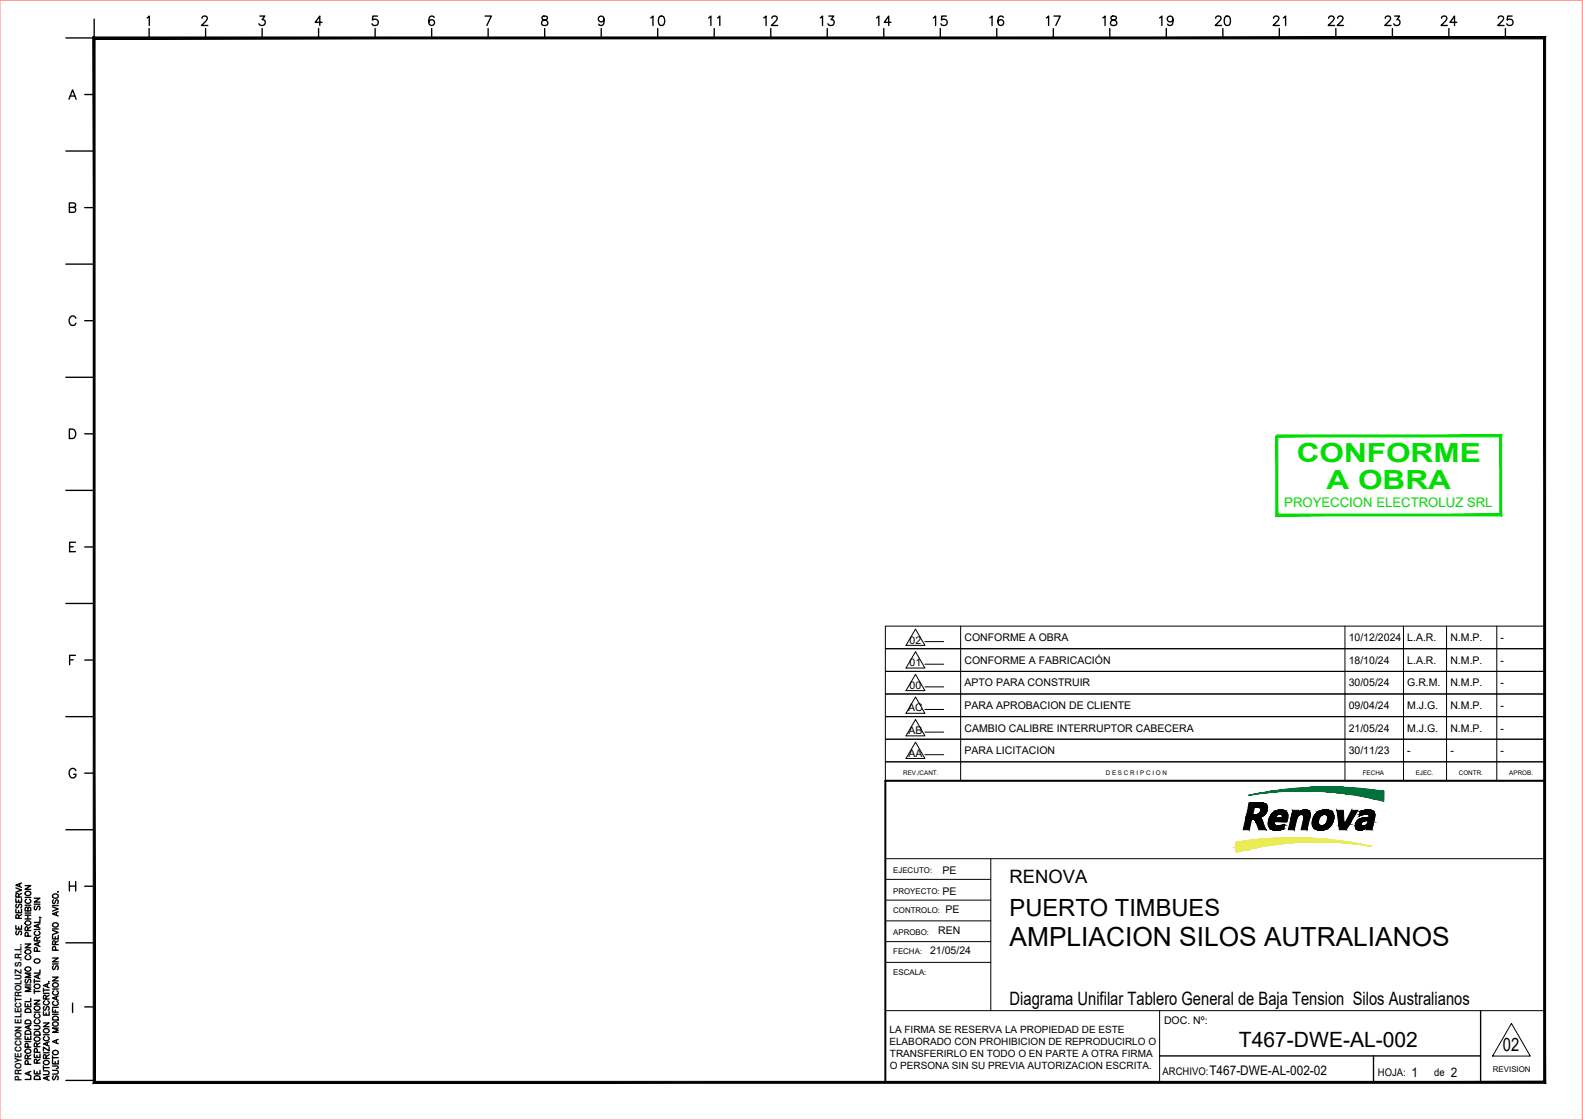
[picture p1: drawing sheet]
<svg xmlns="http://www.w3.org/2000/svg" width="420mm" height="297mm" viewBox="0 0 420 297" stroke-linecap="round" stroke-linejoin="round" font-family="sans-serif">
<!-- layer: 0 -->
<path d="M0 .1h420v296.9h-420z" fill="none" stroke="#ff7f7f" stroke-width=".27"/>
<!-- layer: Texto-rotulo -->
<g fill="none" stroke="#000" stroke-width=".36">
<path d="M17.5 10.1h7.5M39 4.7l.6-.4v2.5M39.6 7.6v2.5M53.6 4.9l.1-.4 .4-.2 .8 .2a.77 .77 0 0 1-.2 1.1l-1.2 1.2h1.7M54.6 7.6v2.5M69 4.3h1.3l-.7 .9a.84 .84 0 0 1 .7 1.3 .84 .84 0 0 1-1.4 0l-.2-.2M69.6 7.6v2.5M84.6 7.6v2.5M85.5 5.9h-1.8l1.2-1.6v2.5M99.6 7.6v2.5M100.2 4.3h-1.2l-.2 1a.89 .89 0 0 1 1.4 0 .89 .89 0 0 1-.2 1.3 .89 .89 0 0 1-1.3-.3M114.6 7.6v2.5"/>
<path d="M115.2 4.6a.74 .74 0 0 0-1-.2 1.48 1.48 0 0 0 .3 2.4 .78 .78 0 0 0 .8-.8 .78 .78 0 0 0-.7-.8 .78 .78 0 0 0-.8 .7M128.7 4.3h1.7l-1.2 2.5M129.6 7.6v2.5M144 4.4a.49 .49 0 0 0 .2 .8 .9 .9 0 0 1 1 .4 .9 .9 0 0 1 0 1.1l-.9 .1-.5-.3a.93 .93 0 0 1 .2-1 .93 .93 0 0 1 .9-.3 .49 .49 0 0 0 .3-.8zM144.6 7.6v2.5M159.6 7.6v2.5M160.3 5.1a.78 .78 0 0 1-1 .6 .78 .78 0 0 1-.3-1.2 .78 .78 0 0 1 1.2 .1 2.31 2.31 0 0 1-.2 2.1 .73 .73 0 0 1-1.1-.3M18.3 26.3l1-2.5 .9 2.5M18.6 25.5h1.3M22.5 25.1h2.5M17.5 40.1h7.5M18.4 55l1.5-.1 .2-.4-.1-.5-.5-.2h-1.1v2.5h1.1a.66 .66 0 0 0 .6-.6 .66 .66 0 0 0-.6-.7"/>
<path d="M22.5 55.1h2.5M17.5 70h7.5M20.2 84.4a.93 .93 0 0 0-1.1-.6 .93 .93 0 0 0-.7 1v.6a.93 .93 0 0 0 .7 .9 .93 .93 0 0 0 1.1-.6M22.5 85.1h2.5M17.5 100.1h7.5M18.4 113.8h.9a1.34 1.34 0 0 1 .8 1.2 1.34 1.34 0 0 1-.8 1.3h-.9zM22.5 115h2.5M17.5 130.1h7.5M18.5 145h.9M20 143.8h-1.5v2.5h1.5M22.5 145.1h2.5M17.5 160h7.5"/>
<path d="M18.5 175h.9M20 173.8h-1.5v2.5M22.5 175.1h2.5M17.5 190.1h7.5M20.2 204.4a.93 .93 0 0 0-1.1-.6 .93 .93 0 0 0-.7 1v.5a.9 .9 0 0 0 .9 1 .9 .9 0 0 0 .9-1h-.6M22.5 205h2.5M17.5 220.1h7.5M18.4 233.8v2.5M18.4 235h1.7M20.1 233.8v2.5M22.5 235h2.5M17.5 250h7.5"/>
<path d="M19.3 266v2.5M22.5 267h2.5M17.5 286.5h7.5"/>
</g>
<!-- layer: TEXTOS -->
<path d="M25 5.1v5" fill="none" stroke="#000" stroke-width=".36"/>
<!-- layer: 0 -->
<g fill="#000" stroke="#000" stroke-width=".27">
<path d="M337.6 220h2.7zM339.8 214.8h.2zM345.7 216.1h2zM346.3 214.8h.2zM349 216.1h2zM360.8 216.3h.2zM362.3 214.9h1.5zM338.5 220.2h.5zM360.6 220.1h.9z"/>
<path d="M330.6 217.3l1 2.8 .6-2.8zM330.6 217.3l1 2.8h-1.6z"/>
<path d="M331.3 214.1l1.2 2 .5-2zM331.3 214.1l1.2 2h-1.6z"/>
<path d="M330.7 216.8h3.6zM330.7 216.8h3.6z"/>
<path d="M330.7 216.8l3.8 .1zM330.7 216.8l3.8 .1z"/>
<path d="M330.7 216.9l3.9 .1zM330.7 216.9l3.9 .1z"/>
<path d="M331.6 212.9h2.9zM331.6 212.9h2.9z"/>
<path d="M331.6 212.9h3.2zM331.6 212.9h3.2z"/>
<path d="M330.7 216.7h3.8zM330.7 216.7l3.6 .1z"/>
<path d="M330.7 217l4 .2-.1-.2zM330.7 217l4 .2h-4.1z"/>
<path d="M330.6 217.2l4.2 .1zM330.6 217.2l4.2 .1z"/>
<path d="M331.6 212.9h3.4zM331.6 212.9h3.4z"/>
<path d="M330.6 217.3h4.2zM330.6 217.3h4.2z"/>
<path d="M330.8 216.6h4zM330.8 216.6l3.7 .1z"/>
<path d="M332.7 217.3l2.1 .1zM332.7 217.3l2.1 .1z"/>
<path d="M332.9 217.4h2zM332.9 217.4h2z"/>
<path d="M333 217.4l1.9 .1zM333 217.4l1.9 .1z"/>
<path d="M333 217.5h1.9zM333 217.5h1.9z"/>
<path d="M333.1 217.5l1.9 .1zM333.1 217.5l1.9 .1z"/>
<path d="M333.2 217.6h1.8zM333.2 217.6h1.8z"/>
<path d="M333.2 217.6l1.9 .2-.1-.2zM333.2 217.6l1.9 .2h-1.8z"/>
<path d="M331.6 212.9l3.7 .1zM331.6 212.9l3.7 .1z"/>
<path d="M330.8 216.5h4.2zM330.8 216.5l4 .1z"/>
<path d="M333.3 217.8h1.8zM333.3 217.8h1.8z"/>
<path d="M333.3 217.8l1.8 .1zM333.3 217.8l1.8 .1z"/>
<path d="M333.3 217.9l1.9 .1zM333.3 217.9l1.9 .1z"/>
<path d="M333.4 218l1.8 .2v-.2zM333.4 218l1.8 .2h-1.8z"/>
<path d="M330.8 216.4h4.4zM330.8 216.4l4.2 .1z"/>
<path d="M333.4 218.2l2.6 1.9-.8-1.9zM333.4 218.2l2.6 1.9h-1.9z"/>
<path d="M331.6 213h3.9zM331.6 213h3.9z"/>
<path d="M330.8 216.3l4.4 .1 .2-.1zM330.8 216.3l4.4 .1h-4.4z"/>
<path d="M331.6 213l4.1 .1zM331.6 213l4.1 .1z"/>
<path d="M330.9 216.1l4.5 .2 .2-.2zM330.9 216.1l4.5 .2h-4.6z"/>
<path d="M330.9 216.1h4.7zM330.9 216.1h4.7z"/>
<path d="M331.6 213.1l4.2 .1zM331.6 213.1l4.2 .1z"/>
<path d="M333.5 216.1h2.2zM333.2 216.1h2.4z"/>
<path d="M333.7 216h2zM333.5 216.1h2.2z"/>
<path d="M333.8 215.9h2zM333.7 216h2z"/>
<path d="M333.9 215.9h1.9zM333.8 215.9h2z"/>
<path d="M331.6 213.2l4.4 .1zM331.6 213.2l4.4 .1z"/>
<path d="M334.1 215.8h1.8zM333.9 215.9h1.9z"/>
<path d="M334.2 215.7h1.7zM334.2 215.7l1.7 .1z"/>
<path d="M331.5 213.3l4.6 .1zM331.5 213.3l4.6 .1h-4.6z"/>
<path d="M334.3 215.6l1.6 .1 .1-.1zM334.3 215.6l1.6 .1h-1.7z"/>
<path d="M334.4 215.5h1.7zM334.4 215.5l1.6 .1z"/>
<path d="M331.5 213.4l4.7 .1zM331.5 213.4l4.7 .1z"/>
<path d="M334.5 215.4h1.6zM334.5 215.4l1.6 .1h-1.7z"/>
<path d="M334.5 215.3h1.7zM334.5 215.3l1.6 .1z"/>
<path d="M331.5 213.5l4.8 .2zM331.5 213.5l4.8 .2z"/>
<path d="M334.6 215.2l1.6 .1 .1-.1zM334.6 215.2l1.6 .1h-1.7z"/>
<path d="M331.4 213.7l5 .1-.1-.1zM331.4 213.7l5 .1h-5z"/>
<path d="M334.6 215l1.7 .1zM334.6 215l1.7 .1z"/>
<path d="M334.6 215.1h1.7zM334.6 215.1l1.7 .1z"/>
<path d="M331.4 213.8l5 .2v-.2zM331.4 213.8l5 .2h-5z"/>
<path d="M334.6 214.8h1.8zM334.6 214.8h1.8z"/>
<path d="M334.6 214.8h1.8zM334.6 214.8h1.8z"/>
<path d="M334.6 214.8l1.7 .2 .1-.2zM334.6 214.8l1.7 .2h-1.7z"/>
<path d="M331.4 214l5 .1zM331.4 214l5 .1z"/>
<path d="M333.7 214.1h2.7zM333.7 214.1h2.7z"/>
<path d="M333.9 214.1h2.5zM333.9 214.1h2.5z"/>
<path d="M334.6 214.6h1.8zM334.6 214.6h1.8z"/>
<path d="M334.6 214.6l1.8 .2v-.2zM334.6 214.6l1.8 .2h-1.8z"/>
<path d="M334.1 214.1l2.3 .1zM334.1 214.1l2.3 .1z"/>
<path d="M334.3 214.2h2.1zM334.3 214.2h2.1z"/>
<path d="M334.3 214.2l2.1 .1zM334.3 214.2l2.1 .1z"/>
<path d="M334.5 214.3l1.9 .1zM334.5 214.3l1.9 .1z"/>
<path d="M334.5 214.4h1.9zM334.5 214.4h1.9z"/>
<path d="M334.6 214.4l1.8 .2v-.2zM334.6 214.4l1.8 .2h-1.8z"/>
<path d="M336.6 218.2l1.6 .1v-.1zM336.6 218.2l1.6 .1h-1.6z"/>
<path d="M336.7 217.9l1.5 .2zM336.7 217.9l1.5 .2z"/>
<path d="M336.6 218.1h1.6zM336.6 218.1l1.6 .1z"/>
<path d="M336.6 218.3l1.6 .1zM336.6 218.3l1.6 .1z"/>
<path d="M336.6 218.4l1.6 .2v-.2zM336.6 218.4l1.6 .2h-1.6zM336.6 218.6h1.6zM336.6 218.6h1.6z"/>
<path d="M336.6 218.6l1.7 .1-.1-.1zM336.6 218.6l1.7 .1h-1.6z"/>
<path d="M336.7 218.7l1.7 .1zM336.7 218.7l1.7 .1z"/>
<path d="M336.7 218.8h1.8zM336.7 218.8h1.8z"/>
<path d="M336.7 218.8l1.9 .1zM336.7 218.8l1.9 .1z"/>
<path d="M337 216.8l1.4 .2 .1-.2zM337 216.8l1.4 .2h-1.5z"/>
<path d="M337.1 216.6h1.5zM337.1 216.6h1.5z"/>
<path d="M337.1 216.6l1.4 .2 .1-.2zM337.1 216.6l1.4 .2h-1.5zM337 216.8h1.5zM337 216.8h1.5z"/>
<path d="M336.7 218.9l2 .1zM336.7 218.9l2 .1z"/>
<path d="M336.7 219h2.1zM336.7 219h2.1z"/>
<path d="M337.2 216.4h1.6zM337.2 216.4h1.6z"/>
<path d="M337.2 216.4l1.4 .2 .2-.2zM337.2 216.4l1.4 .2h-1.5z"/>
<path d="M336.7 219h2.3zM336.7 219h2.3z"/>
<path d="M337.3 216.2l1.5 .2 .1-.2zM337.3 216.2l1.5 .2h-1.6z"/>
<path d="M337.4 216.1h1.6zM337.4 216.1l1.5 .1z"/>
<path d="M336.7 219l2.6 .1zM336.7 219l2.6 .1z"/>
<path d="M337.5 216l1.5 .1 .2-.1zM337.5 216l1.5 .1h-1.6zM337.4 216.1h1.6zM337.4 216.1h1.6z"/>
<path d="M337.5 215.9h1.8zM337.5 215.9l1.7 .1z"/>
<path d="M337.6 215.9h1.8zM337.6 215.9h1.7z"/>
<path d="M337.6 215.9h2zM337.6 215.9h2.1z"/>
<path d="M337.6 215.9h2zM337.6 215.9h1.8z"/>
<path d="M339.8 214.8h.4zM339.7 214.8h.5z"/>
<path d="M339.7 214.8h.6zM339.5 214.8h.8z"/>
<path d="M337.6 220h2.7zM337.6 220h2.4z"/>
<path d="M339.5 214.8h.9zM339.4 214.8h1z"/>
<path d="M339.4 214.8l1.2 .1zM339.3 214.9h1.3z"/>
<path d="M337.4 219.9h3.1zM337.4 219.9l2.9 .1zM337.6 220h2.7z"/>
<path d="M337.4 219.9h3.1zM337.4 219.9h3.1z"/>
<path d="M339.3 214.9h1.4zM339.2 214.9h1.5z"/>
<path d="M339.2 214.9h1.6zM339 214.9h1.8z"/>
<path d="M337.2 219.8h3.5zM337.2 219.8h3.5z"/>
<path d="M337.3 219.8h3.4zM337.3 219.8l3.2 .1z"/>
<path d="M337.1 219.6h3.6zM337.1 219.6l3.6 .2z"/>
<path d="M337 219.5l3.7 .1v-.1zM337 219.5l3.7 .1h-3.6z"/>
<path d="M339 214.9l1.9 .1zM339 215h1.9z"/>
<path d="M336.8 219.3l3.9 .2 .1-.2zM336.8 219.3l3.9 .2h-3.7z"/>
<path d="M336.8 219.1l4 .2v-.2zM336.8 219.1l4 .2h-4z"/>
<path d="M339.9 219h.9zM339.6 219h1.2z"/>
<path d="M339.6 219l1.2 .1zM339.4 219.1h1.4z"/>
<path d="M336.7 219.1h4.1zM336.7 219.1h4.1z"/>
<path d="M339 215h2zM338.8 215h2.2z"/>
<path d="M340.1 219h.8zM339.9 219h.9z"/>
<path d="M340.4 218.9h.5zM340.1 219h.8z"/>
<path d="M340.6 218.8h.3zM340.4 218.9h.5z"/>
<path d="M340.8 218.7l.1 .1zM340.6 218.8h.3z"/>
<path d="M338.8 215h2.3zM338.7 215h2.4z"/>
<path d="M338.7 215l2.5 .1zM338.6 215.1h2.6z"/>
<path d="M338.6 215.1h2.6zM338.5 215.1h2.7z"/>
<path d="M338.5 215.1l2.8 .1zM338.4 215.2h2.9z"/>
<path d="M338.4 215.2l3 .1zM338.3 215.3h3.1z"/>
<path d="M338.3 215.3l3.2 .1zM338.1 215.4h3.4z"/>
<path d="M338.1 215.4h3.4zM338.1 215.4h3.4z"/>
<path d="M338.1 215.4l3.4 .1zM338 215.5h3.5z"/>
<path d="M338 215.5h3.6zM337.9 215.5h3.7z"/>
<path d="M337.9 215.5l3.7 .1zM337.9 215.5l3.7 .1z"/>
<path d="M336.7 217.8h4.9zM336.7 217.8l4.9 .1z"/>
<path d="M337.9 215.6h3.7zM337.9 215.6h3.7z"/>
<path d="M337.8 215.6l3.9 .2-.1-.2zM337.7 215.8l.1-.2 3.9 .2z"/>
<path d="M336.7 217.6l4.9 .2 .1-.2zM336.7 217.6l4.9 .2h-4.9z"/>
<path d="M337.7 215.8h4zM337.7 215.8h4z"/>
<path d="M337.7 215.8l4 .1zM337.7 215.8l4 .1z"/>
<path d="M336.8 217.3l4.9 .3v-.3zM336.8 217.3l4.9 .3h-5z"/>
<path d="M339.7 215.9h2zM339.7 215.9h2z"/>
<path d="M339.8 215.9h1.9zM339.8 215.9h1.9z"/>
<path d="M340 215.9l1.7 .1zM340 215.9l1.7 .1z"/>
<path d="M336.8 217.3h4.9zM336.8 217.3h4.9z"/>
<path d="M340.1 216h1.7zM340.1 216h1.7z"/>
<path d="M336.8 217.2h4.9zM336.8 217.2l4.9 .1z"/>
<path d="M340.2 216l1.6 .1zM340.2 216l1.6 .1z"/>
<path d="M336.9 217.1l4.8 .1 .1-.1zM336.9 217.1l4.8 .1h-4.9z"/>
<path d="M340.3 216.1l1.5 .1zM340.3 216.1l1.5 .1z"/>
<path d="M340.3 216.9l1.5 .1zM340.3 216.9l1.5 .1z"/>
<path d="M336.9 217h4.9zM336.9 217l4.9 .1z"/>
<path d="M340.3 216.2h1.5zM340.3 216.2h1.5z"/>
<path d="M340.3 216.2l1.5 .2v-.2zM340.3 216.2l1.5 .2h-1.4z"/>
<path d="M340.4 216.4l1.4 .1zM340.4 216.4l1.4 .1z"/>
<path d="M340.4 216.5l1.4 .2v-.2zM340.4 216.5l1.4 .2h-1.4z"/>
<path d="M340.4 216.7h1.4zM340.4 216.7h1.4z"/>
<path d="M340.4 216.7l1.4 .2v-.2zM340.4 216.7l1.4 .2h-1.5z"/>
<path d="M342.6 217.1l.9 3 .7-3zM342.6 217.1l.9 3h-1.6z"/>
<path d="M342.7 217l1.5 .1 .1-.1zM342.7 217l1.5 .1h-1.6z"/>
<path d="M342.7 216.7l1.6 .3 .1-.3zM342.7 216.7l1.6 .3h-1.6z"/>
<path d="M342.8 216.5l1.6 .2 .1-.2zM342.8 216.5l1.6 .2h-1.7z"/>
<path d="M342.8 216.3l1.7 .2 .2-.2zM342.8 216.3l1.7 .2h-1.7z"/>
<path d="M343.1 214.9l1.4 .8 .2-.8zM343.1 214.9l1.4 .8h-1.6z"/>
<path d="M342.8 216.3h1.9zM342.8 216.3h1.9z"/>
<path d="M342.9 216.1l1.8 .2 .2-.2zM342.9 216.1l1.8 .2h-1.9z"/>
<path d="M342.9 216h2.3zM342.9 216l2 .1z"/>
<path d="M342.9 216h2.5zM342.9 216h2.3z"/>
<path d="M346.3 214.8h.3zM346.2 214.8h.4z"/>
<path d="M346.2 214.8h.6zM346 214.8h.8z"/>
<path d="M346 214.8h.9zM346 214.8h.9z"/>
<path d="M346 214.8l1 .1zM345.8 214.9h1.2z"/>
<path d="M345.8 214.9h1.2zM345.8 214.9h1.2z"/>
<path d="M345.8 214.9l1.4 .1zM345.6 215h1.6z"/>
<path d="M345.6 215l1.7 .1zM345.4 215.1h1.9z"/>
<path d="M345.4 215.1h2zM345.3 215.1h2.1z"/>
<path d="M345.3 215.1l2.2 .1zM345.2 215.2h2.3z"/>
<path d="M345.2 215.2h2.3zM345.2 215.2h2.3z"/>
<path d="M345.1 215.2l2.5 .1zM345 215.3h2.6z"/>
<path d="M345 215.3h2.6zM344.9 215.3h2.7z"/>
<path d="M344.9 215.3l2.7 .2zM344.9 215.3l2.7 .2h-2.8z"/>
<path d="M346 217.2l.9 2.9 .7-2.9zM346 217.2l.9 2.9h-1.6z"/>
<path d="M344.8 215.5h2.9zM344.8 215.5h2.9z"/>
<path d="M346 216.9l1.6 .3v-.3zM346 216.9l1.6 .3h-1.6z"/>
<path d="M344.7 215.5l3 .1zM344.7 215.5l3 .1h-3.1z"/>
<path d="M346.1 216.8h1.6zM346.1 216.8l1.5 .1z"/>
<path d="M346.1 216.7l1.6 .1v-.1zM346.1 216.7l1.6 .1h-1.6z"/>
<path d="M344.6 215.6l3.1 .1zM344.6 215.6l3.1 .1h-3.1z"/>
<path d="M342.9 215.7l4.8 .1zM342.9 215.7l4.8 .1z"/>
<path d="M346.1 216.5h1.6zM346.1 216.5l1.6 .2z"/>
<path d="M342.9 215.8l4.8 .2v-.2zM342.9 215.8l4.8 .2h-4.8z"/>
<path d="M346 216.3l1.7 .2v-.2zM346 216.3l1.7 .2h-1.7z"/>
<path d="M346 216.5h1.7zM346 216.5h1.7z"/>
<path d="M345.4 216h2.3zM345.4 216h2.3z"/>
<path d="M345.5 216l2.2 .1zM345.5 216l2.2 .1zM345.7 216.1h2z"/>
<path d="M345.7 216.1l2 .1zM345.7 216.1l2 .1z"/>
<path d="M345.9 216.2h1.8zM345.9 216.2l1.8 .1zM346 216.3h1.7zM346 216.3h1.7z"/>
<path d="M348.3 218h1.6zM348.3 218h1.6z"/>
<path d="M348.3 218l1.6 .2v-.2zM348.3 218l1.6 .2h-1.6z"/>
<path d="M348.3 218.2l1.6 .1zM348.3 218.2l1.6 .1z"/>
<path d="M348.3 217.8h1.6zM348.3 217.8h1.6z"/>
<path d="M348.3 217.8l1.6 .2v-.2zM348.3 217.8l1.6 .2h-1.6z"/>
<path d="M348.3 218.3l1.7 .1-.1-.1zM348.3 218.3l1.7 .1h-1.7z"/>
<path d="M348.3 218.4l1.7 .1zM348.3 218.4l1.7 .1z"/>
<path d="M348.4 217.5h1.6zM348.4 217.5h1.6z"/>
<path d="M348.4 217.5h1.6zM348.4 217.5h1.6z"/>
<path d="M348.4 217.5l1.5 .3 .1-.3zM348.4 217.5l1.5 .3h-1.6z"/>
<path d="M348.3 218.5l1.7 .1zM348.3 218.5l1.7 .1z"/>
<path d="M348.3 218.6l1.8 .1zM348.3 218.6l1.8 .1z"/>
<path d="M348.5 217.2l1.5 .3 .1-.3zM348.5 217.2l1.5 .3h-1.6z"/>
<path d="M348.3 218.7h1.8zM348.3 218.7h1.8z"/>
<path d="M348.3 218.7l2 .1zM348.3 218.7l2 .1z"/>
<path d="M348.5 217l1.6 .2 .1-.2zM348.5 217l1.6 .2h-1.6z"/>
<path d="M348.6 216.8l1.6 .2 .1-.2zM348.6 216.8l1.6 .2h-1.7zM348.5 217h1.7zM348.5 217h1.7z"/>
<path d="M348.4 218.8l2 .1zM348.4 218.8l2 .1z"/>
<path d="M348.6 216.8h1.7zM348.6 216.8h1.7z"/>
<path d="M348.7 216.6l1.6 .2 .1-.2zM348.7 216.6l1.6 .2h-1.7z"/>
<path d="M348.4 218.9h2.1zM348.4 218.9h2.1z"/>
<path d="M348.8 216.5h1.7zM348.8 216.5l1.6 .1z"/>
<path d="M348.4 218.9l2.2 .1zM348.4 218.9l2.2 .1z"/>
<path d="M348.8 216.4h1.8zM348.8 216.4l1.7 .1h-1.7z"/>
<path d="M348.8 216.4h1.8zM348.8 216.4h1.8z"/>
<path d="M348.4 219h2.5zM348.4 219h2.5z"/>
<path d="M348.9 216.3h1.8zM348.8 216.4h1.8z"/>
<path d="M349 216.2h1.8zM349 216.2l1.7 .1z"/>
<path d="M349 216.1h2zM349 216.1l1.8 .1z"/>
<path d="M349.1 216h2.2zM349.1 216l1.9 .1zM349 216.1h2z"/>
<path d="M349.1 216h2.4zM349.1 216h2.2z"/>
<path d="M349.4 220h2.4zM349.4 220h2.3z"/>
<path d="M351.7 214.8h.4zM351.6 214.8h.5z"/>
<path d="M349.3 219.9h2.6zM349.3 219.9l2.5 .1z"/>
<path d="M349.2 219.9h2.8zM349.2 219.9h2.7z"/>
<path d="M351.6 214.8h.6zM351.5 214.8h.7z"/>
<path d="M349.1 219.8h3zM349.1 219.8l2.9 .1z"/>
<path d="M351.5 214.8h.9zM351.3 214.8h1.1z"/>
<path d="M349 219.8h3.2zM349 219.8h3.1z"/>
<path d="M348.9 219.7h3.4zM348.9 219.7l3.3 .1z"/>
<path d="M351.3 214.8h1.1zM351.2 214.8h1.2z"/>
<path d="M351.2 214.8l1.4 .1zM351 214.9h1.6z"/>
<path d="M348.8 219.7h3.6zM348.8 219.7h3.5z"/>
<path d="M348.8 219.6h3.8zM348.8 219.6l3.6 .1z"/>
<path d="M351 214.9h1.7zM350.9 214.9h1.8z"/>
<path d="M348.7 219.5h4zM348.7 219.5l3.9 .1z"/>
<path d="M350.9 214.9h1.9zM350.8 214.9h2z"/>
<path d="M348.7 219.5h4zM348.7 219.5h4z"/>
<path d="M348.7 219.4h4zM348.7 219.4l4 .1z"/>
<path d="M350.8 214.9l2.1 .1zM350.7 215h2.2z"/>
<path d="M348.6 219.4h4.2zM348.6 219.4h4.1z"/>
<path d="M350.7 215h2.3zM350.5 215h2.5z"/>
<path d="M348.6 219.3h4.3zM348.6 219.3l4.2 .1z"/>
<path d="M350.5 215h2.6zM350.5 215h2.6z"/>
<path d="M348.5 219.2h4.5zM348.5 219.2l4.4 .1z"/>
<path d="M350.5 215l2.7 .1zM350.3 215.1h2.9z"/>
<path d="M348.5 219.1h4.6zM348.5 219.1l4.5 .1z"/>
<path d="M350.3 215.1h3zM350.2 215.1h3.1z"/>
<path d="M348.4 219h4.8zM348.4 219l4.7 .1z"/>
<path d="M351.1 219h2.1zM350.9 219h2.3z"/>
<path d="M348.4 219h4.8zM348.4 219h4.8z"/>
<path d="M350.2 215.1l3.2 .1zM350.1 215.2h3.3z"/>
<path d="M351.3 218.9h2zM351.1 219h2.1z"/>
<path d="M351.5 218.8h1.8zM351.3 218.9h2z"/>
<path d="M350.1 215.2h3.3zM350 215.2h3.4z"/>
<path d="M350 215.2l3.5 .1zM349.9 215.3h3.6z"/>
<path d="M351.6 218.7h1.8zM351.5 218.8h1.8zM351.5 218.8h1.8zM351.5 218.8h1.8z"/>
<path d="M351.7 218.6h1.8zM351.6 218.7h1.8z"/>
<path d="M349.9 215.3l3.6 .1zM349.8 215.4h3.7z"/>
<path d="M351.8 218.6h1.7zM351.8 218.6h1.7z"/>
<path d="M349.8 215.4l3.9 .1zM349.7 215.5h4z"/>
<path d="M351.9 218.4l1.6 .2 .1-.2zM351.9 218.4l1.6 .2h-1.7z"/>
<path d="M349.7 215.5h4zM349.6 215.5h4.1z"/>
<path d="M349.6 215.5l4.1 .1zM349.6 215.5l4.1 .1z"/>
<path d="M352.1 218.2l1.5 .2 .1-.2zM352.1 218.2l1.5 .2h-1.7zM351.9 218.4h1.7zM351.9 218.4h1.7z"/>
<path d="M349.5 215.6l4.3 .1zM349.4 215.7h4.4z"/>
<path d="M352.1 218.2h1.6zM352.1 218.2h1.6z"/>
<path d="M349.4 215.7h4.4zM349.4 215.7h4.4z"/>
<path d="M352.2 217.9l1.6 .1zM352.2 217.9l1.6 .1z"/>
<path d="M352.2 218l1.5 .2 .1-.2zM352.2 218l1.5 .2h-1.6z"/>
<path d="M349.4 215.7l4.5 .2zM349.4 215.7l4.5 .2h-4.7z"/>
<path d="M349.2 215.9h4.7zM349.2 215.9h4.7z"/>
<path d="M352.3 217.7h1.6zM352.3 217.7h1.6z"/>
<path d="M352.3 217.7l1.5 .2 .1-.2zM352.3 217.7l1.5 .2h-1.6z"/>
<path d="M349.2 215.9l4.7 .1zM349.2 215.9l4.7 .1h-4.8z"/>
<path d="M351.5 216h2.4zM351.5 216h2.4z"/>
<path d="M351.7 216l2.2 .1zM351.7 216l2.2 .1z"/>
<path d="M351.9 216.1h2.1zM351.9 216.1h2.1z"/>
<path d="M352.3 217.5l1.6 .2v-.2zM352.3 217.5l1.6 .2h-1.6z"/>
<path d="M352 216.1l2 .1zM352 216.1l2 .1z"/>
<path d="M352.3 217.4h1.7zM352.3 217.4l1.6 .1z"/>
<path d="M352.2 216.2h1.8zM352.2 216.2h1.8z"/>
<path d="M352.2 216.2l1.8 .2zM352.2 216.2l1.8 .2z"/>
<path d="M352.4 217.2h1.6zM352.4 217.2h1.6z"/>
<path d="M352.4 217.2l1.6 .2v-.2zM352.4 217.2l1.6 .2h-1.7z"/>
<path d="M352.3 216.4l1.7 .1zM352.3 216.4l1.7 .1z"/>
<path d="M352.3 216.5h1.7zM352.3 216.5h1.7z"/>
<path d="M352.4 216.5l1.7 .2-.1-.2zM352.4 216.5l1.7 .2h-1.7zM352.4 216.7h1.7zM352.4 216.7h1.7z"/>
<path d="M352.4 216.9h1.6zM352.4 216.9h1.6z"/>
<path d="M352.4 216.9l1.6 .3v-.3zM352.4 216.9l1.6 .3h-1.6z"/>
<path d="M352.4 216.7l1.6 .2 .1-.2zM352.4 216.7l1.6 .2h-1.6z"/>
<path d="M354.9 214.9l1.8 3.2-.1-3.2zM354.9 214.9l1.8 3.2h-1.4z"/>
<path d="M355.3 218.8l1.4 .2v-.2zM355.3 218.8l1.4 .2h-1.3z"/>
<path d="M355.3 218.1l1.4 .3v-.3zM355.3 218.1l1.4 .3h-1.4z"/>
<path d="M355.3 218.4l1.4 .2v-.2zM355.3 218.4l1.4 .2h-1.4z"/>
<path d="M355.3 218.6l1.4 .2v-.2zM355.3 218.6l1.4 .2h-1.4z"/>
<path d="M355.4 219l1.9 1.1 .6-1.1zM355.4 219l1.9 1.1h-1.8z"/>
<path d="M356.8 218.8l1.1 .2 .2-.2zM356.8 218.8l1.1 .2h-1.2z"/>
<path d="M356.9 218.6l1.2 .2 .1-.2zM356.9 218.6l1.2 .2h-1.3z"/>
<path d="M357 218.3l1.2 .3 .2-.3zM357 218.3l1.2 .3h-1.3z"/>
<path d="M357.1 218.1l1.3 .2 .1-.2zM357.1 218.1l1.3 .2h-1.4z"/>
<path d="M358.7 214.9l-.2 3.2 1.9-3.2zM358.7 214.9l-.2 3.2h-1.4z"/>
<path d="M360.8 216.2h.4zM360.8 216.2l.2 .1z"/>
<path d="M359.8 218.4l1.5 .2v-.2zM359.8 218.4l1.5 .2h-1.5z"/>
<path d="M359.8 218.6l1.5 .1zM359.8 218.6l1.5 .1z"/>
<path d="M359.8 218.7h1.5zM359.8 218.7h1.5z"/>
<path d="M359.8 218.7l1.6 .2-.1-.2zM359.8 218.7l1.6 .2h-1.7z"/>
<path d="M359.9 218.4h1.4zM359.9 218.4h1.4z"/>
<path d="M359.8 218.4h1.5zM359.8 218.4h1.5z"/>
<path d="M359.7 218.9h1.7zM359.7 218.9h1.7z"/>
<path d="M359.9 218.2h1.5zM359.9 218.2h1.5z"/>
<path d="M359.9 218.2l1.4 .2 .1-.2zM359.9 218.2l1.4 .2h-1.4z"/>
<path d="M359.7 218.9l1.8 .1zM359.7 218.9l1.8 .1z"/>
<path d="M360.9 216.1h.6zM360.9 216.1l.3 .1z"/>
<path d="M359.7 219h1.8zM359.7 219h1.8z"/>
<path d="M360 218l1.4 .2 .1-.2zM360 218l1.4 .2h-1.5z"/>
<path d="M359.7 219l2 .1zM359.7 219l2 .1z"/>
<path d="M360 218h1.6zM360 218h1.5z"/>
<path d="M360.1 217.9h1.6zM360.1 217.9l1.5 .1z"/>
<path d="M360.9 216h.8zM360.9 216l.6 .1z"/>
<path d="M359.7 219.1h2.1zM359.7 219.1h2.1z"/>
<path d="M360.2 217.8h1.7zM360.2 217.8l1.5 .1z"/>
<path d="M360.9 215.9h1zM360.9 215.9l.8 .1z"/>
<path d="M360.2 217.8h1.7zM360.2 217.8h1.7z"/>
<path d="M360.2 220h1.7zM360.2 220l1.6 .1z"/>
<path d="M360.2 219.9h1.8zM360.2 219.9l1.7 .1z"/>
<path d="M360.9 215.9h1.3zM360.9 215.9h1z"/>
<path d="M360 219.8h2.2zM360 219.8l2 .1z"/>
<path d="M360.2 217.7h2zM360.2 217.7l1.7 .1z"/>
<path d="M360 219.8h2.2zM360 219.8h2.2z"/>
<path d="M359.9 219.8h2.4zM359.9 219.8h2.3z"/>
<path d="M359.9 219.7h2.5zM359.9 219.7l2.4 .1z"/>
<path d="M360.9 215.9h1.5zM360.9 215.9h1.3z"/>
<path d="M359.8 219.6h2.7zM359.8 219.6l2.6 .1z"/>
<path d="M359.8 219.5h2.8zM359.8 219.5l2.7 .1z"/>
<path d="M360.9 215.9h1.8zM360.9 215.9h1.5z"/>
<path d="M359.8 219.4h2.9zM359.8 219.4l2.8 .1z"/>
<path d="M359.7 219.3h3.1zM359.7 219.3l3 .1z"/>
<path d="M363.1 214.8h.3zM362.9 214.8h.5z"/>
<path d="M360.3 217.6h2.8zM360.3 217.6h2.9z"/>
<path d="M360.3 217.6h2.8zM360.3 217.6l1.9 .1h-2z"/>
<path d="M362.9 214.8h.5zM362.8 214.8h.6z"/>
<path d="M362.8 214.8h.8zM362.6 214.8h1z"/>
<path d="M362.6 214.8h1zM362.6 214.8h1z"/>
<path d="M362.6 214.8l1.2 .1zM362.3 214.9h1.5zM362.3 214.9h1.5z"/>
<path d="M362.3 214.9h1.7zM362.1 214.9h1.9z"/>
<path d="M362.1 214.9h1.9zM362.1 214.9h1.9z"/>
<path d="M362 214.9l2.2 .1zM361.8 215h2.4z"/>
<path d="M361.8 215h2.4zM361.7 215h2.5z"/>
<path d="M361.7 215l2.6 .1zM361.5 215.1h2.8z"/>
<path d="M362.8 219.3l1.3 .8 .2-.8zM362.8 219.3l1.3 .8h-1.5z"/>
<path d="M359.7 219.2h4.6zM359.7 219.2l4.6 .1z"/>
<path d="M361.5 215.1h2.9zM361.4 215.1h3z"/>
<path d="M362.1 219l2.2 .1zM361.8 219.1h2.5z"/>
<path d="M359.7 219.1h4.6zM359.7 219.1l4.6 .1z"/>
<path d="M361.4 215.1h3zM361.3 215.1h3.1z"/>
<path d="M362.3 219h2.1zM362.1 219h2.2z"/>
<path d="M362.5 218.8h1.9zM362.3 219h2.1z"/>
<path d="M362.6 218.7h1.8zM362.6 218.7l1.8 .1z"/>
<path d="M361.3 215.1l3.2 .1zM361.1 215.2h3.4z"/>
<path d="M362.8 218.6l1.6 .1v-.1zM362.6 218.7l.2-.1 1.6 .1z"/>
<path d="M362.9 218.4l1.5 .2 .1-.2zM362.9 218.4l1.5 .2h-1.6z"/>
<path d="M361.1 215.2h3.4zM361.1 215.2h3.4z"/>
<path d="M361.1 215.2l3.5 .1zM361.1 215.2l3.5 .1z"/>
<path d="M363.1 218.1l1.4 .3 .1-.3zM363.1 218.1l1.4 .3h-1.6z"/>
<path d="M363.1 218h1.5zM363.1 218l1.5 .1h-1.5z"/>
<path d="M361 215.3l3.7 .2-.1-.2zM361 215.3l3.7 .2h-3.7z"/>
<path d="M363.2 217.6l1.4 .4 .1-.4zM363.2 217.6l1.4 .4h-1.5z"/>
<path d="M360.4 217.5l4.3 .1v-.1zM360.4 217.5l4.3 .1h-4.4z"/>
<path d="M361 215.5l3.8 .1-.1-.1zM361 215.5l3.8 .1h-3.8z"/>
<path d="M360.6 217.3h4.1zM360.4 217.5h4.3z"/>
<path d="M360.8 217.2h3.9zM360.6 217.3h4.1z"/>
<path d="M361 215.6l3.8 .2v-.2zM361 215.6l3.8 .2h-3.9z"/>
<path d="M361.1 217.1h3.7zM360.8 217.2h3.9z"/>
<path d="M361.5 217h3.3zM361.5 217h3.3z"/>
<path d="M361.5 217l3.3 .1zM361.3 217.1h3.5z"/>
<path d="M361.3 217.1h3.5zM361.1 217.1h3.7z"/>
<path d="M362 216.9h2.8zM361.9 216.9h2.9z"/>
<path d="M361.9 216.9h2.9zM361.8 216.9h3z"/>
<path d="M361.8 216.9h3zM361.5 217h3.3z"/>
<path d="M360.9 215.8l4 .1zM360.9 215.8l4 .1z"/>
<path d="M362.7 215.9h2.2zM362.7 215.9h2.2z"/>
<path d="M362.8 215.9h2.1zM362.8 215.9h2.1z"/>
<path d="M363 215.9l1.9 .1zM363 215.9l1.9 .1z"/>
<path d="M363.4 216.6l1.5 .1zM363.4 216.6l1.5 .1z"/>
<path d="M363.4 216.7l1.4 .2 .1-.2zM362 216.9l1.4-.2 1.4 .2z"/>
<path d="M363.2 216h1.7zM363.2 216h1.7z"/>
<path d="M363.2 216l1.7 .1zM363.2 216l1.7 .1z"/>
<path d="M363.3 216.1l1.6 .1zM363.3 216.1l1.6 .1z"/>
<path d="M363.4 216.3l1.5 .1zM363.4 216.3l1.5 .1z"/>
<path d="M363.4 216.4l1.5 .1zM363.4 216.4l1.5 .1z"/>
<path d="M363.4 216.5l1.5 .1v-.1zM363.4 216.5l1.5 .1h-1.5z"/>
<path d="M363.3 216.2h1.6zM363.3 216.2l1.6 .1z"/>
<path d="M338.5 220.2h.5zM338.6 220.2h.4z"/>
<path d="M338.3 220.2h1zM338.3 220.2h.7z"/>
<path d="M338.2 220.1h1.2zM338.2 220.1l1.1 .1z"/>
<path d="M338.1 220.1h1.4zM338.1 220.1h1.3z"/>
<path d="M338 220.1h1.7zM338 220.1h1.5z"/>
<path d="M337.9 220.1h1.9zM337.9 220.1h1.8z"/>
<path d="M337.8 220.1h2.2zM337.8 220.1h2z"/>
<path d="M337.7 220h2.3zM337.7 220l2.3 .1z"/>
<path d="M350.2 220.2h.6zM350.2 220.2h.5z"/>
<path d="M350.2 220.2h.7zM350.2 220.2h.6z"/>
<path d="M350 220.1h1zM350 220.1l.9 .1z"/>
<path d="M349.9 220.1h1.3zM349.9 220.1h1.1z"/>
<path d="M349.8 220.1h1.5zM349.8 220.1h1.4z"/>
<path d="M349.7 220.1h1.7zM349.7 220.1h1.6z"/>
<path d="M349.5 220.1h2zM349.5 220.1h1.9z"/>
<path d="M349.5 220h2.2zM349.5 220l2 .1z"/>
<path d="M360.6 220.1l.7 .1zM360.8 220.2h.5z"/>
<path d="M360.5 220.1h1zM360.5 220.1h1z"/>
<path d="M360.4 220.1h1.3zM360.4 220.1h1.1z"/>
<path d="M360.3 220.1h1.5zM360.3 220.1h1.4z"/>
<path d="M24.7 9.8v277.5l.5-.5zM24.7 9.8l.5 .5v276.5zM24.7 9.8l.5 .5 385-.5zM25.2 10.3l385-.5-.5 .5zM409.7 10.3l.5 277v-277.5zM409.7 10.3l.5 277-.5-.5zM24.7 287.3h385.5l-.5-.5zM25.2 286.8h384.5l-385 .5z"/>
</g>
<g fill="none" stroke="#000" stroke-width=".36">
<path d="M4.2 238.3v1h1.5v-1M4.2 235.5l1.5 .6-1.5 .5M4.4 239.8l-.2 .3 .2 .7 .4-.2 .3-.8 .6 .1v.5l-.2 .4M4.9 237.9l-.1-.8-.4-.1-.2 .9h1.5M4.9 238.7v.6M5.2 234.4v.7M5.7 234.2l-1.5 .6 1.5 .5M5.7 236.9l-.8 .5M6.7 234.9h1.5l-1.5 1h1.5M6.7 238h1.5M6.9 236.5a.74 .74 0 0 1 .9-.1 .74 .74 0 0 1 .3 .8 .71 .71 0 0 1-1 .3 .71 .71 0 0 1-.2-1zM7 238.5a.56 .56 0 0 0-.3 .6 .56 .56 0 0 0 .5 .5h.4a.56 .56 0 0 0 .6-.5 .56 .56 0 0 0-.4-.6"/>
<path d="M9.1 238.2h1.5l-1.5 1h1.5M9.1 239.8h1.5M14 237.4a.7 .7 0 0 1 1-.3 .7 .7 0 0 1 .2 1 .73 .73 0 0 1-.8 .1 .73 .73 0 0 1-.4-.8zM14.2 238.7l-.3 .3 .3 .7 .3-.2 .4-.8 .5 .1 .1 .5-.3 .4M15.4 236.4v.2zM4.2 245.5v.9h1.5v-.9M4.2 241.1v1h1.5v-1M4.4 246.9l-.2 .4 .2 .6 .3-.1 .6-.9h.2l.2 .4-.2 .6M4.9 243.6l-.1-.9-.3-.1-.3 .3v.7h1.5M4.9 241.5v.6M4.9 245.8v.6M5.7 242.6l-.8 .5"/>
<path d="M6.7 250.4h1.5l-1.5 1h1.5M6.7 243.7h1.5M6.7 242.7h1.5M6.7 242.2h1.5M6.7 240.1h1.5M6.8 256.7a.7 .7 0 0 1 .9-.3 .7 .7 0 0 1 .3 1 .72 .72 0 0 1-.9 .2 .72 .72 0 0 1-.3-.9zM6.8 252.1a.7 .7 0 0 1 .9-.2 .7 .7 0 0 1 .3 1 .72 .72 0 0 1-.9 .1 .72 .72 0 0 1-.3-.9zM6.9 259.7l-.2 .4 .2 .6 .3-.1 .5-.9h.3l.2 .4-.2 .6M6.9 244.4a.73 .73 0 0 1 .9-.1 .73 .73 0 0 1 .3 .8 .71 .71 0 0 1-1 .3 .71 .71 0 0 1-.2-1zM7 253.4a.56 .56 0 0 0-.3 .7 .56 .56 0 0 0 .5 .4h.4a.56 .56 0 0 0 .6-.4 .56 .56 0 0 0-.4-.7M7.4 246.8l-.1-.9-.3-.1-.3 .4v.6h1.5M7.4 240.9l.3-.3 .3 .1 .2 .2v.7h-1.5l.1-.9h.5l.1 .9"/>
<path d="M7.4 242.7v1M7.5 248.3l-.1-.9h-.6l-.1 .9h1.5M8.2 258.1h-1.5l1.5 .6-1.5 .5h1.5M8.2 245.8l-.8 .5M9.1 259.7v1M9.1 246.5h1.5M9.2 254.6a.71 .71 0 0 1 1-.3 .71 .71 0 0 1 .2 1 .74 .74 0 0 1-.9 .1 .74 .74 0 0 1-.3-.8zM9.3 240.3l-.2 .4 .2 .6 .4-.1 .5-.9h.2l.2 .4-.2 .6M9.5 247a.54 .54 0 0 0-.4 .6 .54 .54 0 0 0 .6 .5h.3a.54 .54 0 0 0 .6-.5 .54 .54 0 0 0-.4-.6M9.8 249.5l-.1-.8-.3-.2-.3 .4v.6h1.5M9.9 252.3l-.1-.9h-.6l-.1 .9h1.5M10.1 245.2v.7"/>
<path d="M10.1 250.1v.7M10.1 258.7v.7M10.5 243.3v.1v-.1l.4 .1M10.6 258.4l-1.5 .6 1.5 .6M10.6 257.2v.9h-1.5M10.6 249.9l-1.5 .5 1.5 .6M10.6 245l-1.5 .6 1.5 .6M10.6 243.8v.9h-1.5M10.6 248.5l-.8 .5M13.9 259.2h1.6l-1.6 .9h1.6M13.9 254.1h1.6l-1.6 1h1.6M13.9 248.1v.9h1.6v-.9"/>
<path d="M13.9 246.7l1.6 .6-1.6 .6M13.9 240.5l1.6 .6-1.6 .5M13.9 255.7h1.6M13.9 246.4h1.6M13.9 240.2h1.6M14 245a.7 .7 0 0 1 1-.3 .7 .7 0 0 1 .2 1 .73 .73 0 0 1-.8 .1 .73 .73 0 0 1-.4-.8zM14.2 256.1l-.3 .4 .3 .7 .3-.2 .5-.9h.2l.3 .4-.3 .7M14.7 250.5l-.1-.9h-.5l-.2 .9h1.6M14.7 248.4v.6M14.8 252l-.1-.9h-.6l-.2 .9h1.6M15 242v.7M15.5 241.8l-1.6 .6 1.6 .5"/>
<path d="M15.5 249.5l-.8 .5M6.7 274.7v1h1.5v-1M6.7 266.1v.9h1.5v-.9M6.7 276.2h1.5M6.7 261.2h1.5M6.8 267.8a.83 .83 0 0 1 1.4 .2v.5h-1.5zM6.9 278.4a.74 .74 0 0 1 .9-.1 .74 .74 0 0 1 .3 .8 .71 .71 0 0 1-1 .3 .71 .71 0 0 1-.2-1zM6.9 273.4l.3-.1 .8 .1 .2 .9h-1.5zM6.9 270.6h1.1l.2 .9h-1.5zM7.4 266.4v.6M7.4 275.1v.6M7.5 277.7l-.1-.8-.6-.1-.1 .9h1.5"/>
<path d="M7.7 272.1v.7M8.2 271.9l-1.5 .5 1.5 .6M8.2 264.8v.8h-1.5M8.2 261.8h-1.5l1.5 .6-1.5 .5h1.5M8.2 279.8l-.8 .5M9.1 279.5v.9h1.5v-.9M9.1 272h1.1l.4 .4-.1 .4-.3 .2h-1.1M9.1 265.3h1.5l-1.5 1h1.5M9.1 268.4h1.5M9.1 262.9h1.5M9.1 262.4v1M9.1 260.2h1.5"/>
<path d="M9.2 261.3a.71 .71 0 0 1 1-.3 .71 .71 0 0 1 .2 1 .74 .74 0 0 1-.9 .1 .74 .74 0 0 1-.3-.8zM9.3 275.2a.69 .69 0 0 1 1-.2 .69 .69 0 0 1 .1 1 .74 .74 0 0 1-.9 .1 .74 .74 0 0 1-.3-.8zM9.3 273.6l.4-.1 .7 .1 .2 .9h-1.5zM9.3 266.9a.73 .73 0 0 1 .9-.1 .73 .73 0 0 1 .3 .9 .7 .7 0 0 1-1 .2 .7 .7 0 0 1-.2-1zM9.5 270.4a.56 .56 0 0 0-.4 .7 .56 .56 0 0 0 .6 .4h.3a.56 .56 0 0 0 .6-.4 .56 .56 0 0 0-.4-.7M9.5 268.9a.56 .56 0 0 0-.4 .7 .56 .56 0 0 0 .6 .4h.3a.56 .56 0 0 0 .6-.4 .56 .56 0 0 0-.4-.7M9.8 277.6l-.1-.9h-.5l-.1 .9h1.5M9.8 279.9v.5M9.9 279.1l-.1-.9-.4-.1-.3 .3v.7h1.5M10.6 276.6l-.8 .5M11.5 271.3h1.5l-1.5 1h1.5M11.5 268.3v.9h1.5v-.9"/>
<path d="M11.5 262.1v1M11.5 279.2h1.5M11.5 274.4h1.5M11.5 263.4h1.5M11.5 262.6h1.5M11.7 272.9a.73 .73 0 0 1 .9-.1 .73 .73 0 0 1 .4 .8 .7 .7 0 0 1-1 .3 .7 .7 0 0 1-.3-1zM11.7 266.9l-.2 .4 .2 .6 .4-.1 .5-.9h.2l.2 .4-.2 .6M11.9 274.9a.56 .56 0 0 0-.4 .7 .56 .56 0 0 0 .6 .4h.4a.56 .56 0 0 0 .5-.4 .56 .56 0 0 0-.3-.7M11.9 265.4a.56 .56 0 0 0-.4 .7 .56 .56 0 0 0 .6 .4h.4a.56 .56 0 0 0 .5-.4 .56 .56 0 0 0-.3-.7M12.2 265v-.9l-.4-.2-.3 .4v.7h1.5M12.2 268.7v.5M12.5 261v.7"/>
<path d="M12.5 276.5v.7M13 260.3v.1zM13 277.7v1l-1.5-1v1M13 276.3l-1.5 .6 1.5 .5M13 260.8l-1.5 .6 1.5 .5M13 279.7l-.8 .5M13 263.9l-.8 .5M13.9 267.5v.9h1.6M13.9 269h1.6M13.9 267.2h1.6M13.9 262.3h1.6M14 278.9a.7 .7 0 0 1 1-.3 .7 .7 0 0 1 .2 1 .72 .72 0 0 1-.8 .1 .72 .72 0 0 1-.4-.8z"/>
<path d="M14 271.3a.7 .7 0 0 1 1-.3 .7 .7 0 0 1 .2 1 .73 .73 0 0 1-.8 .1 .73 .73 0 0 1-.4-.8zM14 269.8a.82 .82 0 0 1 1.5 .2v.5h-1.6zM14 260.9a.7 .7 0 0 1 1-.2 .7 .7 0 0 1 .2 .9 .72 .72 0 0 1-.8 .2 .72 .72 0 0 1-.4-.9zM14.3 265.6a.54 .54 0 0 0-.4 .6 .54 .54 0 0 0 .6 .4h.4a.54 .54 0 0 0 .6-.4 .54 .54 0 0 0-.4-.6M14.3 262.8a.56 .56 0 0 0-.4 .6 .56 .56 0 0 0 .6 .5h.4a.56 .56 0 0 0 .6-.5 .56 .56 0 0 0-.4-.6M14.7 267.9v.5M15 264.4v.7M15 275.9v.7M15.5 275.7l-1.6 .5 1.6 .6M15.5 272.7h-1.6l1.6 .5-1.6 .6h1.6M15.5 264.1l-1.6 .6 1.6 .6M393 268v19"/>
<path d="M7.4 280.8l-.1-.9-.3-.1-.3 .3v.7h1.5M7.5 282.3l-.1-.9h-.6l-.1 .9h1.5M7.7 284.4v.7M8.2 285.4v.9h-1.5M8.2 284.1l-1.5 .6 1.5 .6M9.1 283.9v.9h1.5v-.9M9.3 285.4l.4-.1 .7 .1 .2 .9h-1.5zM9.8 281.9l-.1-.8-.3-.2-.3 .4v.6h1.5M9.8 284.2v.6M10.6 280.9l-.8 .5M11.5 284h1.1l.4 .4v.4l-.4 .2h-1.1M11.5 283.2h1.5"/>
<path d="M11.5 282.6v1.1M11.6 281.5a.7 .7 0 0 1 1-.3 .7 .7 0 0 1 .2 1 .73 .73 0 0 1-.9 .1 .73 .73 0 0 1-.3-.8zM12.2 280.7v-.8l-.5-.1-.2 .9h1.5M12.5 285.6v.7M13 285.4l-1.5 .5 1.5 .6M13.9 283.9h1.1l.5 .4-.3 .5-1.3 .1M13.9 282.7l1.4 .1 .1 .5-.4 .1M13.9 281.2v1h1.6v-1M13.9 280.5h1.6M13.9 280v1M14.2 285.4l-.3 .3 .3 .7 .3-.2 .4-.8 .5 .1 .1 .5-.3 .4M14.7 281.6v.6"/>
<path d="M307.8 280h85.2M364.6 280v7"/>
</g>
<g fill="none" stroke="#000" stroke-width=".27">
<path d="M243 178.8l2.5 4.4h-5zM243 172.8l2.5 4.4h-5zM243 166.8l2.5 4.4h-5zM245.5 176.2h5M245.5 170.2h5M255 166.1v41M357 166.1v41M372.5 166.1v41M383.9 166.1v41M397.3 166.1v41M410 178.1v6h-175v-6h175v10.9M410 172v6.1h-175v-6.1h175v11.1"/>
<path d="M410 166.1v5.9h-175v-5.9h175v10.9M235 196.1h175v5.9h-175zM243 196.8l2.5 4.4h-5zM243 190.8l2.5 4.4h-5zM243 184.8l2.5 4.4h-5zM245.5 194.2h5M245.5 188.2h5M245.5 182.2h5M410 190.1v6h-175v-6h175v10.9M410 184.1v6h-175v-6h175v11M410 196.1v11M235 202h175v5.1h-175z"/>
<path d="M245.5 200.2h5M235 238.7h28M235 233.2h28M235 227.7h175M263 227.7v40.3M235 249.7h28M235 244.2h28M235 255.2h28M235 268h175M307.8 268v19M401.2 271.4l5 8.7h-10z"/>
</g>
<path d="M410 207.1h-175v79.9" fill="none" stroke="#000" stroke-width=".51"/>
<g fill="#f0e400" stroke="#f0e400" stroke-width=".27">
<path d="M341.7 222.2h3.1z"/>
<path d="M361.6 224.1l2.3 .3z"/>
<path d="M328.1 224.9h5.1l-2.6 .5z"/>
<path d="M341.7 222.2h5.2zM339.2 222.2h7.7z"/>
<path d="M339.2 222.2l8.4 .1zM338.8 222.3h8.8z"/>
<path d="M338.8 222.3l11 .1zM336.4 222.4l2.4-.1 11 .1z"/>
<path d="M336.4 222.4h14zM336 222.4h14.4z"/>
<path d="M336 222.4l16.6 .2-2.2-.2zM333.7 222.6l2.3-.2 16.6 .2z"/>
<path d="M333.7 222.6l19.4 .1zM333.2 222.7h19.9z"/>
<path d="M333.2 222.7l22.2 .2-2.3-.2zM330.9 222.9l2.3-.2 22.2 .2z"/>
<path d="M330.9 222.9l25 .1zM330.5 223h25.4z"/>
<path d="M330.5 223l27.2 .3-1.8-.3zM328.6 223.3l1.9-.3 27.2 .3z"/>
<path d="M348.6 223.3h9.1zM348.6 223.3h9.1z"/>
<path d="M328.6 223.3h20zM328.6 223.3h19.9z"/>
<path d="M328.6 223.3h19.9zM328.1 223.3h18.1z"/>
<path d="M328.1 223.3h18zM328.1 223.3h18.1z"/>
<path d="M351.2 223.3l7 .1zM351.2 223.3l7 .1z"/>
<path d="M353.8 223.4h4.8zM353.8 223.4h4.8z"/>
<path d="M328.1 223.3l15.4 .2 2.6-.2zM328.1 223.3l15.4 .2h-15.4z"/>
<path d="M354.8 223.4l4.4 .1zM354.8 223.4l4.4 .1z"/>
<path d="M328.1 223.5l12.8 .2 2.6-.2zM328.1 223.5l12.8 .2h-12.8z"/>
<path d="M356.4 223.5l4.2 .3-1.4-.3zM356.4 223.5l4.2 .3z"/>
<path d="M359 223.8l2.4 .1zM359 223.8l2.4 .1z"/>
<path d="M328.1 223.7l10.2 .3 2.6-.3zM328.1 223.7l10.2 .3h-10.2z"/>
<path d="M360.2 223.9l2 .2zM360.2 223.9l2 .2z"/>
<path d="M361.6 224.1l2.3 .3zM363.8 224.4l.3 .1z"/>
<path d="M328.1 224l7.6 .4 2.6-.4zM328.1 224l7.6 .4h-7.6z"/>
<path d="M328.1 224.4l5.1 .5 2.5-.5zM328.1 224.4l5.1 .5h-5.1z"/>
<path d="M328.1 224.9v.5h2.5zM328.1 225.4h2.5l-2.5 .6z"/>
</g>
<g fill="#007239" stroke="#007239" stroke-width=".27">
<path d="M350.6 208.7h3.1z"/>
<path d="M349.2 209.8h18.1z"/>
<path d="M331.3 211l.3-.1z"/>
<path d="M362.2 211.4h5.1v.5z"/>
<path d="M350.6 208.7l5.6 .1zM348.5 208.8h7.7z"/>
<path d="M348.5 208.8h8.1zM347.8 208.8h8.8z"/>
<path d="M347.8 208.8l11.2 .1zM345.6 208.9h13.4z"/>
<path d="M345.6 208.9h13.8zM345.1 208.9h14.3z"/>
<path d="M345.1 208.9l16.7 .2-2.4-.2zM342.8 209.1l2.3-.2 16.7 .2z"/>
<path d="M342.8 209.1l19.4 .1zM342.3 209.2h19.9z"/>
<path d="M342.3 209.2l22.2 .3-2.3-.3zM340 209.5l2.3-.3 22.2 .3z"/>
<path d="M340 209.5h25zM339.5 209.5h25.5z"/>
<path d="M339.5 209.5l27.3 .3-1.8-.3zM337.8 209.8l1.7-.3 27.3 .3z"/>
<path d="M337.8 209.8h9zM337.7 209.8h6.5z"/>
<path d="M346.8 209.8h20.5zM346.8 209.8h20.5zM349.2 209.8h18.1z"/>
<path d="M337.7 209.8h6.5zM337.2 209.9h4.4z"/>
<path d="M337.2 209.9h4.4zM336.8 209.9h3.8z"/>
<path d="M349.4 209.8l17.9 .2v-.2zM349.4 209.8l17.9 .2h-15.3z"/>
<path d="M336.8 209.9h3.8zM336.2 210h2.8z"/>
<path d="M352 210l15.3 .2v-.2zM352 210l15.3 .2h-12.8z"/>
<path d="M336.2 210l.2 .3 2.6-.3zM334.8 210.3l1.4-.3 .2 .3z"/>
<path d="M334.8 210.3l.4 .1 1.2-.1zM334 210.4l.8-.1 .4 .1z"/>
<path d="M354.5 210.2l12.8 .3v-.3zM354.5 210.2l12.8 .3h-10.2z"/>
<path d="M334 210.4l-.2 .2 1.4-.2zM333.2 210.6l.8-.2z"/>
<path d="M357.1 210.5l10.2 .4v-.4zM357.1 210.5l10.2 .4h-7.6z"/>
<path d="M331.6 210.9l2.2-.3zM331.5 210.9l1.7-.3z"/>
<path d="M359.7 210.9l7.6 .5v-.5zM359.7 210.9l7.6 .5h-5.1z"/>
<path d="M362.2 211.4l2.6 .5h2.5zM364.8 211.9h2.5v.6z"/>
</g>
<!-- layer: Barra -->
<path d="M235 207.1h175v79.9h-175z" fill="none" stroke="#000" stroke-width=".27"/>
<!-- layer: 0 -->
<path d="M338.9 115.4v.5l59.7-.5zM338.9 115.9l59.7-.5-.5 .5zM398.1 115.9l.5 20.9v-21.4zM398.1 115.9l.5 20.9-.5-.5zM338.6 136.8h60l-.5-.5zM338.6 136.8l.5-.5h59zM338.6 115.6v21.2l.5-.5zM338.6 115.6h.5v20.7z" fill="#0d0" stroke="#0d0" stroke-width=".27"/>
<g font-size="7" fill="#0d0">
<text x="344.2" y="122.5">CONFORME</text>
<text x="352.1" y="129.7">A OBRA</text>
</g>
<text font-size="7" x="268" y="251">AMPLIACION SILOS AUTRALIANOS</text>
<text font-size="6.3" x="268" y="242.9">PUERTO TIMBUES</text>
<g font-size="5.7">
<text x="171.4" y="8.1">10</text>
<text x="187" y="8.1">11</text>
<text x="201.4" y="8.1">12</text>
<text x="216.6" y="8.1">13</text>
<text x="231.4" y="8.1">14</text>
<text x="246.6" y="8.1">15</text>
<text x="261.4" y="8.1">16</text>
<text x="276.6" y="8.1">17</text>
<text x="291.4" y="8.1">18</text>
<text x="306.6" y="8.1">19</text>
<text x="321.4" y="8.1">20</text>
<text x="336.5" y="8.1">21</text>
<text x="351.4" y="8.1">22</text>
<text x="366.2" y="8.1">23</text>
<text x="381.4" y="8.1">24</text>
<text x="396.2" y="8.1">25</text>
</g>
<text font-size="5.6" x="328.8" y="277.7">T467-DWE-AL-002</text>
<g font-size="4.9">
<text x="268" y="234.3">RENOVA</text>
<text x="268" y="266.5">Diagrama Unifilar Tablero General de Baja Tension Silos Australianos</text>
<text x="398.9" y="278.7">02</text>
</g>
<text font-size="3.5" fill="#0d0" x="340.9" y="134.5">PROYECCION ELECTROLUZ SRL</text>
<g font-size="3.5">
<text x="321" y="285.2">T467-DWE-AL-002-02</text>
<text x="374.7" y="285.6">1</text>
<text x="385.1" y="285.6">2</text>
</g>
<g font-size="2.8">
<text x="241.4" y="170.7">02</text>
<text x="256" y="170.1">CONFORME A OBRA</text>
<text x="358" y="170.1">10/12/2024</text>
<text x="373.5" y="170.1">L.A.R.</text>
<text x="385" y="170.1">N.M.P.</text>
<text x="398.3" y="170.1">-</text>
<text x="241.4" y="176.7">01</text>
<text x="256" y="176.1">CONFORME A FABRICACIÓN</text>
<text x="358" y="176.1">18/10/24</text>
<text x="373.5" y="176.1">L.A.R.</text>
<text x="385" y="176.1">N.M.P.</text>
<text x="398.3" y="176.1">-</text>
<text x="241.4" y="182.7">00</text>
<text x="256" y="182.1">APTO PARA CONSTRUIR</text>
<text x="358" y="182.1">30/05/24</text>
<text x="373.5" y="182.1">G.R.M.</text>
<text x="385" y="182.1">N.M.P.</text>
<text x="398.3" y="182.1">-</text>
<text x="241" y="188.7">AC</text>
<text x="256" y="188.1">PARA APROBACION DE CLIENTE</text>
<text x="358" y="188.1">09/04/24</text>
<text x="373.5" y="188.1">M.J.G.</text>
<text x="385" y="188.1">N.M.P.</text>
<text x="398.3" y="188.1">-</text>
<text x="241.1" y="194.7">AB</text>
<text x="256" y="194.1">CAMBIO CALIBRE INTERRUPTOR CABECERA</text>
<text x="358" y="194.1">21/05/24</text>
<text x="373.5" y="194.1">M.J.G.</text>
<text x="385" y="194.1">N.M.P.</text>
<text x="398.3" y="194.1">-</text>
<text x="241.1" y="200.7">AA</text>
<text x="256" y="200.1">PARA LICITACION</text>
<text x="358" y="200.1">30/11/23</text>
<text x="373.5" y="200.1">-</text>
<text x="385" y="200.1">-</text>
<text x="398.3" y="200.1">-</text>
<text x="250.1" y="231.8">PE</text>
<text x="250.1" y="237.3">PE</text>
<text x="251" y="242.2">PE</text>
<text x="249" y="247.7">REN</text>
<text x="246.9" y="253.1">21/05/24</text>
<text x="308.9" y="271.6">DOC. Nº:</text>
<text x="308.6" y="285.1">ARCHIVO:</text>
<text x="365.7" y="285.4">HOJA:</text>
<text x="380.6" y="285.4">de</text>
</g>
<g font-size="2.7">
<text x="236.1" y="273.9">LA FIRMA SE RESERVA LA PROPIEDAD DE ESTE</text>
<text x="236.1" y="277.1">ELABORADO CON PROHIBICION DE REPRODUCIRLO O</text>
<text x="236.2" y="280.3">TRANSFERIRLO EN TODO O EN PARTE A OTRA FIRMA</text>
<text x="236.2" y="283.5">O PERSONA SIN SU PREVIA AUTORIZACION ESCRITA.</text>
</g>
<text font-size="2.4" x="5.7" y="286.6" transform="rotate(-90 5.7 286.6)">PROYECCION ELECTROLUZ S.R.L.</text>
<g font-size="2.1">
<text x="237.1" y="231.7">EJECUTO:</text>
<text x="237.1" y="237.1">PROYECTO:</text>
<text x="237.1" y="242.2">CONTROLO:</text>
<text x="237.1" y="248.1">APROBO:</text>
<text x="237.1" y="253">FECHA:</text>
<text x="237.1" y="258.6">ESCALA:</text>
<text x="396.3" y="284.3">REVISION</text>
</g>
<g font-size="1.7">
<text x="239.7" y="205.5">REV./CANT.</text>
<text x="293.5" y="205.5">D E S C R I P C I O N</text>
<text x="361.7" y="205.5">FECHA</text>
<text x="375.8" y="205.5">EJEC.</text>
<text x="387.2" y="205.5">CONTR.</text>
<text x="400.6" y="205.5">APROB.</text>
</g>
</svg>
